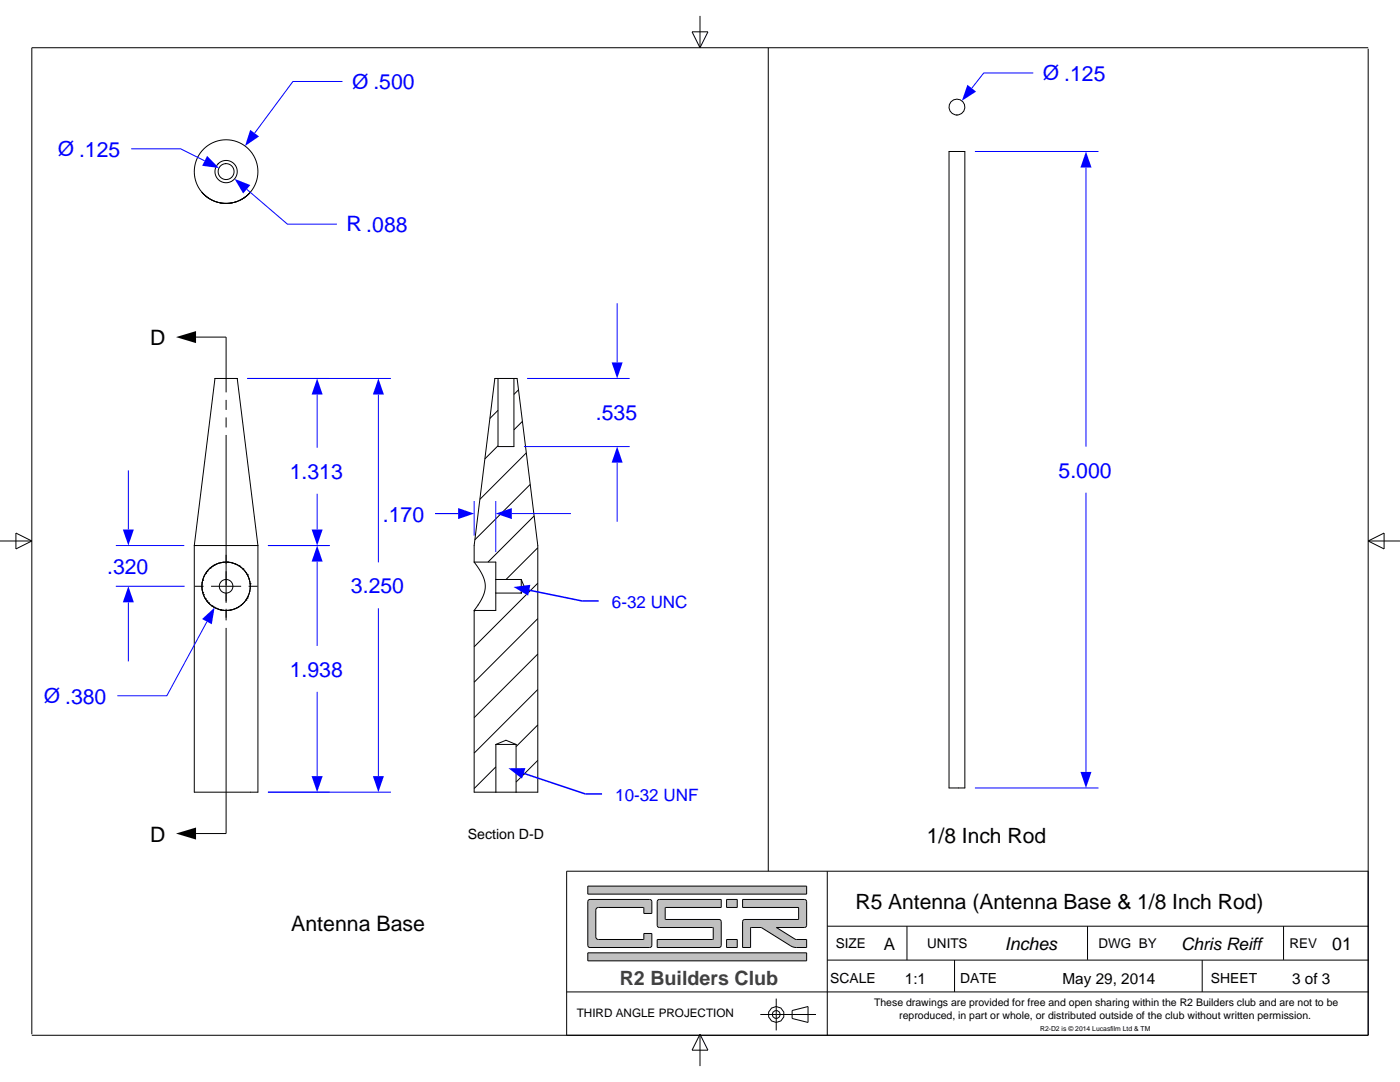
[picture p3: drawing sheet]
<svg xmlns="http://www.w3.org/2000/svg" width="279mm" height="216mm" viewBox="0 0 279 216" stroke-linecap="round" stroke-linejoin="round" font-family="sans-serif">
<g fill="none" stroke="#000" stroke-width=".2">
<path d="M39.1 67.3h6v11M42.9 75.5l-4.1 33.4M42.9 75.5h.1M42.9 75.5h4.4l4.2 33.4M45.1 79.8v2M45.1 83.3v2M45.1 86.8v30M38.8 108.9h12.7M38.8 108.9v49.2h12.7v-49.2M40.3 117.2v.5M40.4 116.3l-.1 .9v-.2M40.4 116.3h.1"/>
<path d="M40.4 117.7v.5M40.4 117.7v.1M40.4 116.2a4.8 4.8 0 0 0 3.3 5.4M40.4 115.8v.5M40.4 118.2l.2 .4M40.4 118.2l.1 .1M40.4 115.8h.1M40.5 118.2h.1M40.5 115.6l-.1 .2M40.6 115.4l-.2 .4M40.6 118.6h.1M40.6 118.6l.2 .5"/>
<path d="M40.6 118.6v.2M40.8 114.9l-.2 .4M40.8 119.1l.2 .4M40.8 114.8v.1M40.9 119.3l.1 .2M41 114.5l-.2 .4M41 119.5l.3 .4M41 119.5v.1M41 119.5h.1M41 114.4h.1M41 114.4l-.4 .8-.2 1.1M41.3 114.1l-.3 .4"/>
<path d="M41.3 119.9l.3 .4-.2-.2M41.3 119.9v.1M41.3 114.1h.1M41.3 119.9h.1M41.3 114l-.3 .5M41.6 113.7h.1M41.9 113.4l-.3 .3M41.9 113.4h.1M42.3 113.1l-.4 .3M42.3 113.1h.1M42.4 113l-.1 .1M42.7 112.8l-.2 .1"/>
<path d="M42.7 112.8l-.4 .3M42.7 112.8h.1M42.9 112.7l-.2 .1M43.1 112.6l-.4 .2M43.6 112.4l-.2 .1M43.6 112.4l-.4 .1M43.8 112.4h-.2M44 112.3l-.4 .1M44.1 112.3h.1M44.1 112.3h-.1M44.5 112.2l-.5 .1M44.5 112.2h.1"/>
<path d="M45.1 118.3v2M45.3 112.2h.2M45.5 112.2h.1M45.5 112.2h-1M45.5 112.2h.5M45.5 112.2l1 .2a4.8 4.8 0 0 1 2.3 7.7M45.5 112.2a4.8 4.8 0 0 0-4.2 1.9l.3-.4M45.9 112.2h.1M46 112.2l.4 .1M46.3 112.3h.1M46.4 112.3l.5 .2M46.8 112.4l.1 .1"/>
<path d="M46.9 112.5l.4 .2M46.9 112.5l.2 .1M47.3 112.7h.1M47.3 112.7l.4 .2M47.7 112.9h.1M47.8 112.9l.3 .3M48.1 113.2h.1M48.2 113.2l.3 .3M48.4 113.4l.1 .1M48.5 113.5h.1M48.5 113.5l.3 .3M48.8 113.9h.1"/>
<path d="M48.8 113.9l.3 .4-.1-.1M49.1 119.8v-.1l-.3 .4M49.1 119.7h.1M49.1 114.3l.3 .4M49.3 114.5l.1 .2M49.3 119.3h.1M49.4 119.3l-.3 .4M49.4 119.3l-.1 .1M49.4 114.7h.1M49.4 114.7l.1 .3M49.4 114.7l.1 .2M49.6 115.1h.1"/>
<path d="M49.6 118.9l-.2 .4M49.6 118.9l-.1 .1M49.6 115.1l.1 .5M49.7 115.5v.1M49.7 115.5h.1M49.7 115.6l.2 .4M49.8 118l-.2 .9M49.8 116h.1M49.9 116v.5M49.9 116.4v.1M49.9 116.5h.1M49.9 116.5v1.4"/>
<path d="M41.6 120.3l.3 .3M41.6 120.3l.1 .1M41.6 120.3h.1M41.9 120.6l.4 .3M41.9 120.6h.1M42.3 120.9l.4 .3M42.3 120.9l.1 .1M42.3 120.9h.1M42.7 121.2l.4 .2M42.7 121.2h.1M43.1 121.4l.5 .2M43.1 121.4h.1"/>
<path d="M43.6 121.6h.2M43.6 121.6l.4 .1M43.6 121.6h.1M43.8 121.6l1.7 .2M43.8 121.6l.2 .1M44 121.7l.5 .1M44 121.7h.2M44.1 121.7h.1M44.5 121.8h1M44.5 121.8h.1M45.1 121.8v2M45.1 125.3v41h-6"/>
<path d="M45.5 121.8h-.2M45.9 121.7h.1M46 121.7l-.5 .1M46 121.7h-.1M46.4 121.6l-.9 .2M46.4 121.6l-.4 .1M46.9 121.5l-.5 .1M46.9 121.5l-.6 .2M47.3 121.3l-.4 .2M47.7 121l-.4 .3M47.7 121l-.1 .1M48.1 120.8l-.3 .2"/>
<path d="M48.1 120.8h.1M48.5 120.4l-.4 .3M48.5 120.4l-.1 .1M48.8 120.1l-.7 .7-.8 .5M48.8 120.1l-.3 .3"/>
<circle cx="45.1" cy="117" r="1.36"/>
</g>
<path d="M35.1 67.3l4-1.2v2.4zM35.1 166.3l4-1.2v2.4z" fill="#000"/>
<path d="M40.3 123.5l2.5-2.3-.5 3.4z" fill="#00f"/>
<path d="M41.3 124l-8 14.8h-9.9" fill="none" stroke="#00f" stroke-width=".2"/>
<path d="M63.3 75.5l1.1 3.2h-2.2z" fill="#00f"/>
<path d="M63.3 78.7v10.7" fill="none" stroke="#00f" stroke-width=".2"/>
<path d="M62.2 105.7h2.2l-1.1 3.2z" fill="#00f"/>
<path d="M49.3 75.5h16.5M63.3 98.5v7.2M53.5 108.9h12.3" fill="none" stroke="#00f" stroke-width=".2"/>
<path d="M63.3 108.9l1.1 3.2h-2.2z" fill="#00f"/>
<path d="M63.3 112.1v16.8" fill="none" stroke="#00f" stroke-width=".2"/>
<path d="M62.2 154.9h2.2l-1.1 3.2z" fill="#00f"/>
<path d="M53.5 108.9h12.3M63.3 138v16.9M53.5 158.1h12.3" fill="none" stroke="#00f" stroke-width=".2"/>
<path d="M38.8 117h1.8M42.1 117h6M45.1 110.7v1.8M45.1 114v6M49.6 117h1.8M45.1 121.5v1.8" fill="none" stroke="#000" stroke-width=".2"/>
<path d="M24.5 105.7h2.2l-1.1 3.2z" fill="#00f"/>
<path d="M25.6 93.9v11.8" fill="none" stroke="#00f" stroke-width=".2"/>
<path d="M25.6 117l1.1 3.2h-2.2z" fill="#00f"/>
<path d="M23.1 108.9h13.7M23.1 117h13.7M25.6 120.2v11.8" fill="none" stroke="#00f" stroke-width=".2"/>
<path d="M75.5 75.5l1.1 3.2h-2.2z" fill="#00f"/>
<path d="M75.5 78.7v33.5" fill="none" stroke="#00f" stroke-width=".2"/>
<path d="M74.4 154.9h2.2l-1.1 3.2z" fill="#00f"/>
<path d="M49.3 75.5h28.7M75.5 121.4v33.5M53.5 158.1h24.5" fill="none" stroke="#00f" stroke-width=".2"/>
<g fill="none" stroke="#000" stroke-width=".2">
<path d="M40.3 38.3v.1M40.4 38.4h.1M40.4 38.5h.1M40.5 38.6l.1 .1M40.6 38.7l.1 .1M40.7 38.8h.1M40.8 38.9h.1M40.8 38.9l.2 .2M40.9 39h.1M41.1 39.1l.1 .1zM41.2 39.2l.3 .2-.2-.1M41.2 39.2l.1 .1"/>
<path d="M41.5 39.4l.1 .1M41.6 39.5h.1M41.6 39.5l.1 .1M41.7 39.6h.1M41.9 39.7l.1 .1M41.9 39.7h.1M42 39.8l.4 .2M42 39.8h.1M42.2 39.9h.1M42.4 40l.5 .2M48 39.9h-.1M48.1 39.8v.1"/>
<path d="M48.2 39.8l-.4 .2M48.3 39.8h.1M48.4 39.7l-.2 .1M48.4 39.7h.1M48.7 39.5l-.1 .1M48.7 39.5h.1M48.8 39.4l-.1 .1M49 39.3l-.2 .1M49 39.2l-.2 .2M49.1 39.2h-.1M49.2 39.1h.1M49.3 39h.1"/>
<path d="M49.4 38.9v.1M49.5 38.8v.1M49.6 38.7v.1M49.7 38.6v.1M49.7 38.6h.1M49.8 38.6l-.6 .5M49.8 38.5h.1M50 38.3l-.1 .1M42.6 40.1h.1M42.8 40.1v.1M42.9 40.2h.1M43 40.2h.1"/>
<path d="M43.1 40.3h.1M43.2 40.3l.4 .1M43.3 40.3h.1M43.5 40.4h.1M43.8 40.4l.2 .1M43.8 40.5h.1M44 40.5h.1M44 40.5l.9 .1M44.2 40.5h.1M44.4 40.5l.1 .1M44.6 40.6h.1M44.8 40.6h.1"/>
<path d="M44.9 40.6h.4M45.5 40.6h-.1M45.5 40.6h-.2M45.7 40.6h-.2M45.7 40.6h.1M45.9 40.5l-.1 .1M46.1 40.5h-.1M46.1 40.5l-.4 .1M46.2 40.5h-.1M46.4 40.5h-.2M46.5 40.4l-.3 .1M46.7 40.4h.1"/>
<path d="M46.8 40.4h-.1M47.1 40.3h-.1M47.3 40.2l-.2 .1M47.3 40.2l-.5 .2 .1-.1M47.4 40.2h-.1M47.4 40.1l-.1 .1M47.6 40.1h.1M47.8 40l-.2 .1"/>
<circle cx="45.1" cy="34.2" r="2.22"/>
<circle cx="45.1" cy="34.2" r="6.4"/>
<circle cx="45.1" cy="34.2" r="1.59"/>
</g>
<path d="M46.8 35.7l3.2 1.2-1.5 1.7z" fill="#00f"/>
<path d="M49.2 37.8l8.2 6.9h9.8" fill="none" stroke="#00f" stroke-width=".2"/>
<path d="M41.3 31.1l2.4 2.4-3.3-.4z" fill="#00f"/>
<path d="M26.2 29.7h9.9l4.7 2.4" fill="none" stroke="#00f" stroke-width=".2"/>
<path d="M49.9 25.9l1.8 1.3-2.8 1.9z" fill="#00f"/>
<path d="M68.3 16.3h-9.8l-7.7 10.3M86.8 102.5h4.6" fill="none" stroke="#00f" stroke-width=".2"/>
<g fill="none" stroke="#000" stroke-width=".2">
<path d="M99.4 75.5h3.2M99.4 75.5v13.6h3.2v-13.6M99.4 75.5h-.6l-4.2 33.4v3.3M102.6 75.5h.6l4.1 33.4v49.2h-4.3M103.5 77.8l-.9 .9M99.4 88.9l-2.6 2.7M99.4 81.9l-1.6 1.6M104.3 84.1l-1.7 1.7M105 90.4l-9.2 9.2M105.8 96.7l-11 11M94.6 112.2l1.7 2.6 .4 1.2 .2 1-.2 1.1-.4 1-1.7 2.7M94.6 112.2h4.3v3.4"/>
<path d="M98.9 115.6v2.7M98.9 118.3v3.5h-4.3M98.9 118.3h5.1M98.9 115.6h5.1M104 115.6v2.7M104 118.3h.1M104 115.6l.6 1.4-.6 1.3M106.6 103l-9.2 9.2M107.3 116.4l-12.7 12.7M107.3 109.3l-6.3 6.3M94.6 121.8v36.3h4.4M94.8 121.8l-.2 .2"/>
<path d="M107.3 137.6l-12.7 12.7M107.3 130.5l-12.7 12.7M107.3 123.4l-12.7 12.7M99 148.5h4M99 158.1h4M99 148.5v9.6M99 148.5l2-.8 2 .8M99 153l-4.4 4.3M103 148.5h.1M103 148.5v9.6M107.3 151.7l-4.3 4.4M107.3 144.6l-4.3 4.4"/>
</g>
<path d="M98.9 102.5l3.2-1.1v2.2z" fill="#00f"/>
<path d="M102.1 102.5h11.8" fill="none" stroke="#00f" stroke-width=".2"/>
<path d="M91.4 101.4l3.2 1.1-3.2 1.1z" fill="#00f"/>
<path d="M94.6 100v6.9M98.9 100v10.2M86.8 102.5h4.6" fill="none" stroke="#00f" stroke-width=".2"/>
<path d="M122.1 72.3h2.2l-1.1 3.2z" fill="#00f"/>
<path d="M123.2 60.5v11.8" fill="none" stroke="#00f" stroke-width=".2"/>
<path d="M123.2 89.1l1.1 3.2h-2.2z" fill="#00f"/>
<path d="M105.2 75.5h20.5M104.6 89.1h21.1M123.2 92.3v11.8" fill="none" stroke="#00f" stroke-width=".2"/>
<path d="M189.4 30.2h3.2v127h-3.2z" fill="none" stroke="#000" stroke-width=".2"/>
<path d="M216.7 30.2l1.1 3.2h-2.2z" fill="#00f"/>
<path d="M216.7 33.4v55.7" fill="none" stroke="#00f" stroke-width=".2"/>
<path d="M215.6 154h2.2l-1.1 3.2z" fill="#00f"/>
<path d="M194.6 30.2h24.6M216.7 98.3v55.7M194.6 157.2h24.6" fill="none" stroke="#00f" stroke-width=".2"/>
<circle cx="191" cy="21.4" r="1.59" fill="none" stroke="#000" stroke-width=".2"/>
<path d="M193.1 16.9l1.7 1.4-2.8 1.8z" fill="#00f"/>
<path d="M206.2 14.6h-9.9l-2.4 3" fill="none" stroke="#00f" stroke-width=".2"/>
<path d="M116.9 158.4h3.3" fill="none" stroke="#00f" stroke-width=".3"/>
<path d="M101.5 153.3h3.4l-.7 2.1z" fill="#00f"/>
<path d="M116.2 119.9h3.3M104.4 154.3l12.5 4.1" fill="none" stroke="#00f" stroke-width=".3"/>
<path d="M102.5 117.1l3.3-.4-.4 2.1z" fill="#00f"/>
<path d="M105.5 117.7l10.7 2.2" fill="none" stroke="#00f" stroke-width=".3"/>
<path d="M138.1 6.3h3.2l-1.6 3.2zM139.7 3.2v6.3M273 9.5h-266.7v196.9M0 107.9h6.3M3.2 106.4l3.1 1.5-3.1 1.6zM273 107.9h6.4M273 107.9l3.2-1.5v3.1zM139.7 206.4v6.3M139.7 206.4l1.6 3.1h-3.2z" fill="none" stroke="#000" stroke-width=".2"/>
<path d="M117.3 190.1v1.6h43.7v-1.6zM117.3 176.8v1.6h43.7v-1.6zM117.4 179.6l.4-.1 12.1 .1 .2 .3v2.4h-1.6l-.1-1.2-9.3 .1-.2 .4v5.3l.2 .4 .3 .2h9l.1-1.2h1.6l-.1 2.6-.4 .2-12.1-.1-.2-.4v-8.7zM148.2 179.5v1.6h11.1l.1 .1-.1 2.3h-10.9l-.2 .4v5.2h1.6v-3.9l.1-.1h2l6.3 3.8 2.8 .2v-1.6l-2.3-.1-3.8-2.3h5.7l.2-.2 .2-.3v-4.7l-.2-.3zM131.3 179.6l-.1 .3v4.7l.2 .4 10.9 .1v2.3l-.1 .1h-11v1.6h12.3l.3-.2 .1-5-.2-.4h-10.9v-2.3l.1-.1h11v-1.6h-12.3zM145 187.5v1.6h2.1v-1.6zM145 179.5v1.6h2.1v-1.6z" fill-rule="evenodd" fill="#c0c0c0"/>
<g fill="none" stroke="#000" stroke-width=".2">
<path d="M153.3 9.5v164.3M273 9.7v196.9h-266.7M117.3 176.8h43.7v1.6h-43.7zM117.4 179.6l.4-.1 12.1 .1 .2 .3v2.4h-1.6l-.1-1.2-9.3 .1-.2 .4v5.3l.2 .4 .3 .2h9l.1-1.2h1.6l-.1 2.6-.4 .2-12.1-.1-.2-.4v-8.7zM131.3 179.6l.3-.1h12.3v1.6h-11l-.1 .1v2.3h10.9l.2 .4-.1 5-.3 .2h-12.3v-1.6h11l.1-.1v-2.3l-10.9-.1-.2-.4v-4.7zM145 179.5h2.1v1.6h-2.1zM148.2 179.5l12.6 .1 .2 .3v4.7l-.2 .3-.2 .2h-5.7l3.8 2.3 2.3 .1v1.6h-2.2l-.7-.2-6.2-3.8h-2.1v4h-1.6v-5.2l.2-.4h10.9l.1-.1-.1-2.3h-11.1zM165.1 173.8v32.8M273 173.8h-159.9v32.8M113.1 197.9h159.9M117.3 190.1h43.7v1.6h-43.7zM145 187.5h2.1v1.6h-2.1z"/>
<path d="M154.9 199.3v6.3M165.1 191.6h107.9M165.1 184.8h107.9M181 184.8v6.8M190.5 191.6v6.3M217 184.8v6.7M239.9 191.6v6.3M256.2 184.8v6.7M151.7 202.4h11.1M158.1 201.6l3.2-.8v3.2l-3.2-.8z"/>
<circle cx="154.9" cy="202.4" r="1.59"/>
<circle cx="154.9" cy="202.4" r=".79"/>
</g>
<text font-size="4.3" x="58.1" y="185.7">Antenna Base</text>
<g font-size="4.2" fill="#00f">
<text x="70.3" y="17.7">Ø .500</text>
<text x="208.1" y="16">Ø .125</text>
<text x="11.5" y="31.1">Ø .125</text>
<text x="69.1" y="46.2">R .088</text>
<text x="118.9" y="83.9">.535</text>
<text x="57.8" y="95.5">1.313</text>
<text x="211.3" y="95.3">5.000</text>
<text x="76.4" y="104.1">.170</text>
<text x="21.4" y="114.5">.320</text>
<text x="70" y="118.4">3.250</text>
<text x="57.8" y="135.1">1.938</text>
<text x="8.8" y="140.3">Ø .380</text>
</g>
<g font-size="4.2">
<text x="29.9" y="68.9">D</text>
<text x="29.9" y="167.9">D</text>
<text x="185" y="168.1">1/8 Inch Rod</text>
<text x="170.7" y="181.3">R5 Antenna (Antenna Base &amp; 1/8 Inch Rod)</text>
</g>
<text font-size="3.9" fill="#404040" x="123.7" y="196.6">R2 Builders Club</text>
<g font-size="3.5">
<text x="200.6" y="189.6">Inches</text>
<text x="265.9" y="189.6">01</text>
</g>
<g font-size="3.4" fill="#00f">
<text x="122.1" y="121.2">6-32 UNC</text>
<text x="122.8" y="159.7">10-32 UNF</text>
</g>
<g font-size="3.4">
<text x="176.4" y="189.5">A</text>
<text x="235.7" y="189.5">Chris Reiff</text>
</g>
<g font-size="3.1">
<text x="180.6" y="196.4">1:1</text>
<text x="212.1" y="196.4">May 29, 2014</text>
<text x="257.9" y="196.4">3 of 3</text>
</g>
<g font-size="2.8">
<text x="93.3" y="167.4">Section D-D</text>
<text x="165.7" y="196.2">SCALE</text>
<text x="191.6" y="196.2">DATE</text>
<text x="241.6" y="196.2">SHEET</text>
</g>
<g font-size="2.7">
<text x="166.8" y="189.2">SIZE</text>
<text x="185.1" y="189.2">UNITS</text>
<text x="219.2" y="189.2">DWG BY</text>
<text x="257.3" y="189.2">REV</text>
</g>
<text font-size="2.3" x="115.1" y="202.9">THIRD ANGLE PROJECTION</text>
<g font-size="2.1">
<text x="174.4" y="200.7">These drawings are provided for free and open sharing within the R2 Builders club and are not to be</text>
<text x="179.5" y="203.3">reproduced, in part or whole, or distributed outside of the club without written permission.</text>
</g>
<text font-size="1.4" x="207.6" y="205.6">R2-D2 is © 2014 Lucasfilm Ltd &amp; TM</text>
</svg>
